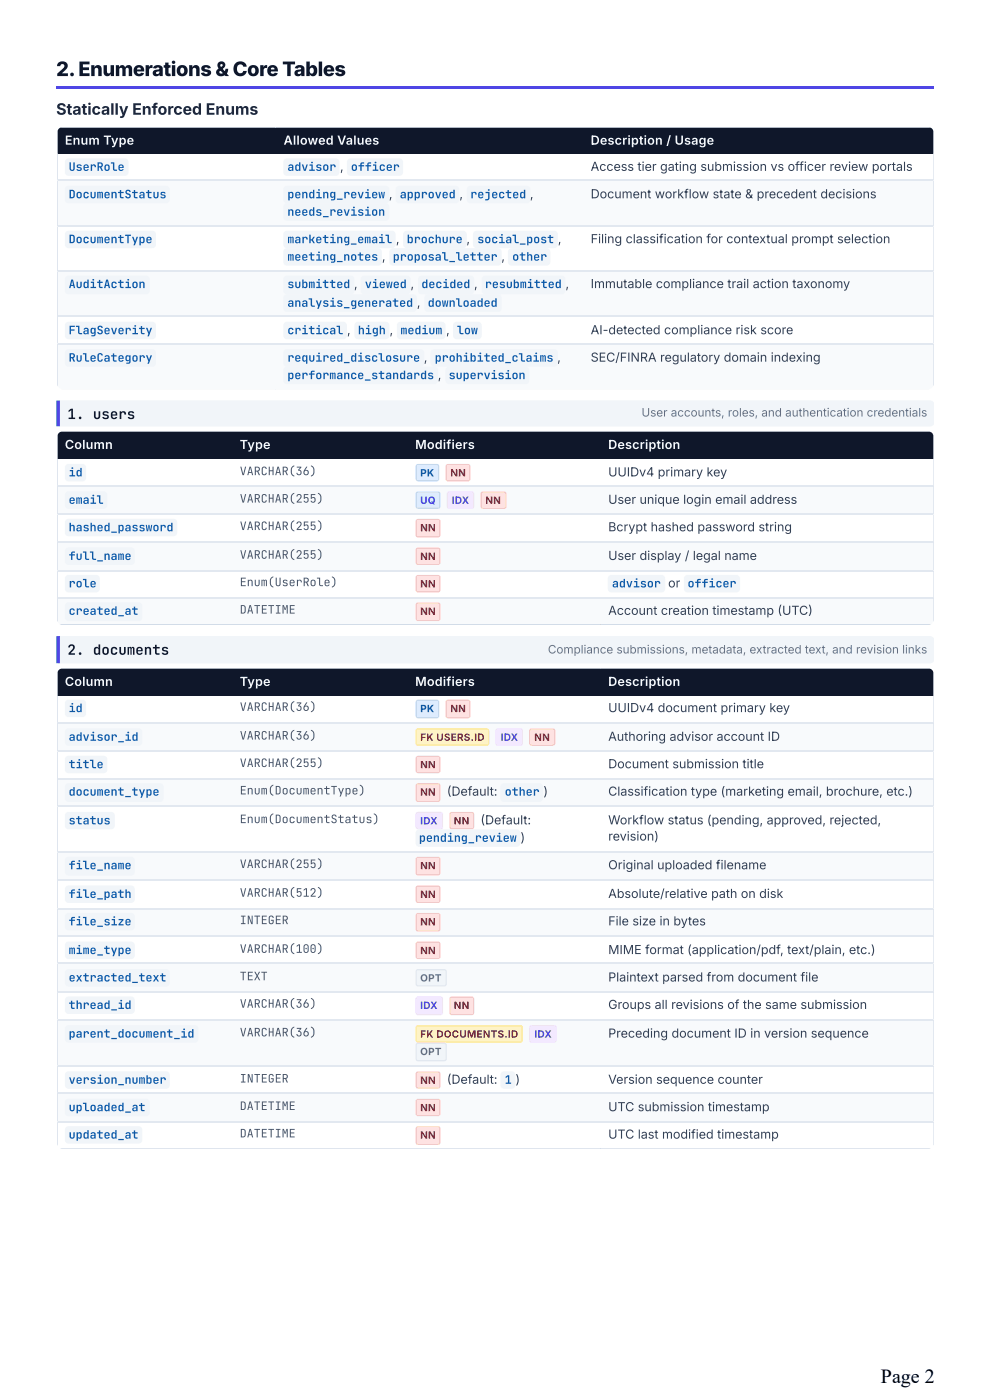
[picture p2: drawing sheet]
<svg xmlns="http://www.w3.org/2000/svg" width="210mm" height="297mm" viewBox="0 0 210 297" stroke-linecap="round" stroke-linejoin="round" font-family="sans-serif">
<path d="M11.9 18.3h186.1v.5h-186.1z" fill="#4f46e5"/>
<path d="M12.3 27.1l.9-.4h183.6a1.03 1.03 0 0 1 1.2 1.3v53.5a1.03 1.03 0 0 1-1.2 1.3h-183.6a1.32 1.32 0 0 1-1.3-1.3v-53.5z" fill="#fff"/>
<g fill="#0f172a">
<path d="M12.2 26.9h46.3v5.6h-46.3z"/>
<path d="M58.5 26.9h65.1v5.6h-65.1z"/>
<path d="M123.6 26.9h74.4v5.6h-74.4z"/>
</g>
<g fill="#f8fafc">
<path d="M12.2 38.4h46.3v9.5h-46.3z"/>
<path d="M58.5 38.4h65.1v9.5h-65.1z"/>
<path d="M123.6 38.4h74.4v9.5h-74.4z"/>
<path d="M12.2 57.4h46.3v9.8h-46.3z"/>
<path d="M58.5 57.4h65.1v9.8h-65.1z"/>
<path d="M123.6 57.4h74.4v9.8h-74.4z"/>
<path d="M12.2 73h46.3v9.6h-46.3z"/>
<path d="M58.5 73h65.1v9.6h-65.1z"/>
<path d="M123.6 73h74.4v9.6h-74.4z"/>
</g>
<g fill="none" stroke="#cbd5e1" stroke-width=".21">
<path d="M12.1 27h185.9M12.1 26.9v11.2M12.1 38.4v9.5M197.9 26.9v11.2M197.9 38.4v9.5M12.1 48.2v9.2M12.1 57.7v9.2M197.9 48.2v9.2M197.9 57.7v9.2M12.1 67.2v5.6M12.1 73v9.6h185.9M197.9 67.2v5.6"/>
<path d="M197.9 73v9.6"/>
</g>
<path d="M12.1 38.2h185.9M12.1 48h185.9M12.1 57.5h185.9M12.1 67.1h185.9M12.1 72.9h185.9" fill="none" stroke="#e2e8f0" stroke-width=".26"/>
<path d="M12.3 84.9h184.8a.78 .78 0 0 1 .9 1.1v3.4a.78 .78 0 0 1-.9 1.1h-184.8z" fill="#f1f5f9"/>
<path d="M11.9 84.9h.8v5.6h-.8z" fill="#4f46e5"/>
<path d="M12.3 91.7l.9-.4h183.6a1.03 1.03 0 0 1 1.2 1.3v38.9a1.03 1.03 0 0 1-1.2 1.3h-183.6a1.32 1.32 0 0 1-1.3-1.3v-38.9z" fill="#fff"/>
<g fill="#0f172a">
<path d="M12.2 91.5h37v5.9h-37z"/>
<path d="M49.2 91.5h37.3v5.9h-37.3z"/>
<path d="M86.5 91.5h40.8v5.9h-40.8z"/>
<path d="M127.3 91.5h70.7v5.9h-70.7z"/>
</g>
<g fill="#f8fafc">
<path d="M12.2 103.2h37v5.8h-37z"/>
<path d="M49.2 103.2h37.3v5.8h-37.3z"/>
<path d="M86.5 103.2h40.8v5.8h-40.8z"/>
<path d="M127.3 103.2h70.7v5.8h-70.7z"/>
<path d="M12.2 115.1h37v5.8h-37z"/>
<path d="M49.2 115.1h37.3v5.8h-37.3z"/>
<path d="M86.5 115.1h40.8v5.8h-40.8z"/>
<path d="M127.3 115.1h70.7v5.8h-70.7z"/>
<path d="M12.2 126.7h37v5.9h-37z"/>
<path d="M49.2 126.7h37.3v5.9h-37.3z"/>
<path d="M86.5 126.7h40.8v5.9h-40.8z"/>
<path d="M127.3 126.7h70.7v5.9h-70.7z"/>
</g>
<g fill="none" stroke="#cbd5e1" stroke-width=".21">
<path d="M12.1 91.5h185.9M12.1 91.5v11.4M197.9 91.5v11.4M12.1 103.2v5.8M12.1 109.3v5.5M12.1 115.1v5.8M197.9 103.2v5.8M197.9 109.3v5.5M197.9 115.1v5.8M12.1 132.6h185.9M12.1 121.2v5.5M12.1 127v5.6"/>
<path d="M197.9 121.2v5.5M197.9 127v5.6"/>
</g>
<path d="M12.1 103.1h185.9M12.1 109.1h185.9M12.1 115h185.9M12.1 121h185.9M12.1 126.9h185.9" fill="none" stroke="#e2e8f0" stroke-width=".26"/>
<path d="M12.3 134.9h184.8a.78 .78 0 0 1 .9 1.1v3.7a.78 .78 0 0 1-.9 1.1h-184.8z" fill="#f1f5f9"/>
<path d="M11.9 134.9h.8v5.9h-.8z" fill="#4f46e5"/>
<path d="M12.3 141.9l.9-.3h183.6a1.03 1.03 0 0 1 1.2 1.3v99.7a1.03 1.03 0 0 1-1.2 1.3h-183.6a1.32 1.32 0 0 1-1.3-1.3v-99.7z" fill="#fff"/>
<g fill="#0f172a">
<path d="M12.2 141.8h37v5.8h-37z"/>
<path d="M49.2 141.8h37.3v5.8h-37.3z"/>
<path d="M86.5 141.8h40.8v5.8h-40.8z"/>
<path d="M127.3 141.8h70.7v5.8h-70.7z"/>
</g>
<g fill="#f8fafc">
<path d="M12.2 153.5h37v5.8h-37z"/>
<path d="M49.2 153.5h37.3v5.8h-37.3z"/>
<path d="M86.5 153.5h40.8v5.8h-40.8z"/>
<path d="M127.3 153.5h70.7v5.8h-70.7z"/>
<path d="M12.2 165.1h37v6.1h-37z"/>
<path d="M49.2 165.1h37.3v6.1h-37.3z"/>
<path d="M86.5 165.1h40.8v6.1h-40.8z"/>
<path d="M127.3 165.1h70.7v6.1h-70.7z"/>
<path d="M12.2 180.7h37v6.1h-37z"/>
<path d="M49.2 180.7h37.3v6.1h-37.3z"/>
<path d="M86.5 180.7h40.8v6.1h-40.8z"/>
<path d="M127.3 180.7h70.7v6.1h-70.7z"/>
<path d="M12.2 192.6h37v6.1h-37z"/>
<path d="M49.2 192.6h37.3v6.1h-37.3z"/>
<path d="M86.5 192.6h40.8v6.1h-40.8z"/>
<path d="M127.3 192.6h70.7v6.1h-70.7z"/>
<path d="M12.2 204.5h37v5.8h-37z"/>
<path d="M49.2 204.5h37.3v5.8h-37.3z"/>
<path d="M86.5 204.5h40.8v5.8h-40.8z"/>
<path d="M127.3 204.5h70.7v5.8h-70.7z"/>
<path d="M12.2 216.4h37v9.8h-37z"/>
<path d="M49.2 216.4h37.3v9.8h-37.3z"/>
<path d="M86.5 216.4h40.8v9.8h-40.8z"/>
<path d="M127.3 216.4h70.7v9.8h-70.7z"/>
<path d="M12.2 232h37v5.9h-37z"/>
<path d="M49.2 232h37.3v5.9h-37.3z"/>
<path d="M86.5 232h40.8v5.9h-40.8z"/>
<path d="M127.3 232h70.7v5.9h-70.7z"/>
</g>
<g fill="none" stroke="#cbd5e1" stroke-width=".21">
<path d="M12.1 153.5v5.8M12.1 159.5v5.6M197.9 141.8v11.4M197.9 153.5v5.8M197.9 159.5v5.6M198 141.8h-185.9v11.4M12.1 165.4v5.5M12.1 171.2v9.5M197.9 165.4v5.5M197.9 171.2v9.5M12.1 181v5.5M12.1 186.8v5.8"/>
<path d="M12.1 192.9v5.5M12.1 198.7v5.6M197.9 181v5.5M197.9 186.8v5.8M197.9 192.9v5.5M197.9 198.7v5.6M12.1 204.5v5.8M12.1 210.6v5.6M12.1 216.4v9.6M197.9 204.5v5.8M197.9 210.6v5.6M197.9 216.4v9.6"/>
<path d="M12.1 226.2v5.6M12.1 232v5.9M12.1 238.1v5.6M197.9 226.2v5.6M197.9 232v5.9M197.9 238.1v5.6M12.1 243.7h185.9"/>
</g>
<g fill="none" stroke="#e2e8f0" stroke-width=".26">
<path d="M12.1 153.3h185.9M12.1 159.4h185.9M12.1 165.2h185.9M12.1 171.1h185.9M12.1 180.8h185.9M12.1 186.7h185.9M12.1 192.7h185.9M12.1 198.6h185.9M12.1 204.4h185.9M12.1 210.5h185.9M12.1 216.3h185.9M12.1 226.1h185.9"/>
<path d="M12.1 231.9h185.9M12.1 238h185.9"/>
</g>
<g fill="#f1f5f9">
<path d="M14 33.8l.6-.2h11.9a.79 .79 0 0 1 .8 .8v2.1a.79 .79 0 0 1-.8 .8h-11.9a.79 .79 0 0 1-.8-.8v-2.1z"/>
<path d="M60.3 33.8l.6-.2h10.3a.79 .79 0 0 1 .8 .8v2.1a.79 .79 0 0 1-.8 .8h-10.3a.79 .79 0 0 1-.8-.8v-2.1z"/>
<path d="M73.8 33.8l.5-.2h10.4a.79 .79 0 0 1 .8 .8v2.1a.79 .79 0 0 1-.8 .8h-10.4a.79 .79 0 0 1-.7-.8v-2.1z"/>
<path d="M14 39.7l.6-.3h20.6a.79 .79 0 0 1 .8 .8v2.1a.79 .79 0 0 1-.8 .8h-20.6a.79 .79 0 0 1-.8-.8v-2.1z"/>
<path d="M60.3 39.7l.6-.3h20.9a.79 .79 0 0 1 .7 .8v2.1a.79 .79 0 0 1-.7 .8h-20.9a.79 .79 0 0 1-.8-.8v-2.1z"/>
<path d="M84.1 39.7l.6-.3h11.9a.79 .79 0 0 1 .8 .8v2.1a.79 .79 0 0 1-.8 .8h-11.9a.79 .79 0 0 1-.8-.8v-2.1z"/>
<path d="M99.2 39.7l.5-.3h12a.79 .79 0 0 1 .7 .8v2.1a.79 .79 0 0 1-.7 .8h-12a.79 .79 0 0 1-.7-.8v-2.1z"/>
<path d="M60.3 43.4l.6-.3h20.9a.79 .79 0 0 1 .7 .8v2.1a.79 .79 0 0 1-.7 .8h-20.9a.79 .79 0 0 1-.8-.8v-2.1z"/>
<path d="M14 49.2l.6-.3h17.7a.79 .79 0 0 1 .8 .8v2.2a.79 .79 0 0 1-.8 .8h-17.7a.79 .79 0 0 1-.8-.8v-2.2z"/>
<path d="M60.3 49.2l.6-.3h22.2a.79 .79 0 0 1 .8 .8v2.2a.79 .79 0 0 1-.8 .8h-22.2a.79 .79 0 0 1-.8-.8v-2.2z"/>
<path d="M85.7 49.2l.6-.3h11.9a.79 .79 0 0 1 .8 .8v2.2a.79 .79 0 0 1-.8 .8h-11.9a.79 .79 0 0 1-.8-.8v-2.2z"/>
<path d="M100.5 49.2l.6-.3h16.4a.79 .79 0 0 1 .8 .8v2.2a.79 .79 0 0 1-.8 .8h-16.4a.79 .79 0 0 1-.8-.8v-2.2z"/>
<path d="M60.3 52.9l.6-.2h19.3a.79 .79 0 0 1 .8 .7v2.2a.79 .79 0 0 1-.8 .8h-19.3a.79 .79 0 0 1-.8-.8v-2.2z"/>
<path d="M82.8 52.9l.5-.2h22.3a.79 .79 0 0 1 .8 .7v2.2a.79 .79 0 0 1-.8 .8h-22.3a.79 .79 0 0 1-.8-.8v-2.2z"/>
<path d="M107.9 52.9l.6-.2h7.4a.79 .79 0 0 1 .8 .7v2.2a.79 .79 0 0 1-.8 .8h-7.4a.79 .79 0 0 1-.8-.8v-2.2z"/>
<path d="M14 58.7l.6-.2h16.4a.79 .79 0 0 1 .7 .8v2.3a.79 .79 0 0 1-.7 .8h-16.4a.79 .79 0 0 1-.8-.8v-2.3z"/>
<path d="M60.3 58.7l.6-.2h13.4a.79 .79 0 0 1 .8 .8v2.3a.79 .79 0 0 1-.8 .8h-13.4a.79 .79 0 0 1-.8-.8v-2.3z"/>
<path d="M76.7 58.7l.6-.2h9a.79 .79 0 0 1 .7 .8v2.3a.79 .79 0 0 1-.7 .8h-9a.79 .79 0 0 1-.8-.8v-2.3z"/>
<path d="M88.9 58.7l.5-.2h10.3a.79 .79 0 0 1 .8 .8v2.3a.79 .79 0 0 1-.8 .8h-10.3a.79 .79 0 0 1-.8-.8v-2.3z"/>
<path d="M102.4 58.7l.5-.2h16.2a.79 .79 0 0 1 .8 .8v2.3a.79 .79 0 0 1-.8 .8h-16.2a.79 .79 0 0 1-.8-.8v-2.3z"/>
<path d="M60.3 62.7l.6-.3h26.7a.79 .79 0 0 1 .8 .8v2.2a.79 .79 0 0 1-.8 .7h-26.7a.79 .79 0 0 1-.8-.7v-2.2z"/>
<path d="M90.2 62.7l.6-.3h14.8a.79 .79 0 0 1 .8 .8v2.2a.79 .79 0 0 1-.8 .7h-14.8a.79 .79 0 0 1-.8-.7v-2.2z"/>
<path d="M14 68.5l.6-.2h17.7a.79 .79 0 0 1 .8 .8v2.1a.79 .79 0 0 1-.8 .8h-17.7a.79 .79 0 0 1-.8-.8v-2.1z"/>
<path d="M60.3 68.5l.6-.2h11.9a.79 .79 0 0 1 .8 .8v2.1a.79 .79 0 0 1-.8 .8h-11.9a.79 .79 0 0 1-.8-.8v-2.1z"/>
<path d="M75.4 68.5l.5-.2h5.9a.79 .79 0 0 1 .7 .8v2.1a.79 .79 0 0 1-.7 .8h-5.9a.79 .79 0 0 1-.8-.8v-2.1z"/>
<path d="M84.4 68.5l.5-.2h8.8a.79 .79 0 0 1 .8 .8v2.1a.79 .79 0 0 1-.8 .8h-8.8a.79 .79 0 0 1-.8-.8v-2.1z"/>
<path d="M96.3 68.5l.5-.2h4.5a.79 .79 0 0 1 .8 .8v2.1a.79 .79 0 0 1-.8 .8h-4.5a.79 .79 0 0 1-.8-.8v-2.1z"/>
<path d="M14 74.3l.6-.2h17.7a.79 .79 0 0 1 .8 .8v2.1a.79 .79 0 0 1-.8 .8h-17.7a.79 .79 0 0 1-.8-.8v-2.1z"/>
<path d="M60.3 74.3l.6-.2h28.3a.79 .79 0 0 1 .8 .8v2.1a.79 .79 0 0 1-.8 .8h-28.3a.79 .79 0 0 1-.8-.8v-2.1z"/>
<path d="M91.5 74.3l.6-.2h25.4a.79 .79 0 0 1 .8 .8v2.1a.79 .79 0 0 1-.8 .8h-25.4a.79 .79 0 0 1-.8-.8v-2.1z"/>
<path d="M60.3 78l.6-.2h31.2a.79 .79 0 0 1 .8 .8v2.1a.79 .79 0 0 1-.8 .8h-31.2a.79 .79 0 0 1-.8-.8v-2.1z"/>
<path d="M94.7 78l.5-.2h16.2a.79 .79 0 0 1 .8 .8v2.1a.79 .79 0 0 1-.8 .8h-16.2a.79 .79 0 0 1-.7-.8v-2.1z"/>
<path d="M14 98.7l.6-.3h2.9a.79 .79 0 0 1 .8 .8v2.1a.79 .79 0 0 1-.8 .8h-2.9a.79 .79 0 0 1-.8-.8v-2.1z"/>
</g>
<path d="M88.4 98.7l.2-.1h4.2l.2 .4-.1 2.8-.3 .2-4.2-.1-.2-.3z" fill="#dbeafe"/>
<path d="M88.4 98.7l.2-.1h4.2l.2 .4-.1 2.8-.3 .2-4.2-.1-.2-.3z" fill="none" stroke="#bfdbfe" stroke-width=".26"/>
<path d="M94.7 98.7l.3-.1h4.4l.2 .4-.1 2.8-.3 .2-4.4-.1-.2-.3z" fill="#fee2e2"/>
<path d="M94.7 98.7l.3-.1h4.4l.2 .4-.1 2.8-.3 .2-4.4-.1-.2-.3z" fill="none" stroke="#fecaca" stroke-width=".26"/>
<path d="M14 104.5l.6-.3h7.4a.79 .79 0 0 1 .8 .8v2.2a.79 .79 0 0 1-.8 .8h-7.4a.79 .79 0 0 1-.8-.8v-2.2z" fill="#f1f5f9"/>
<path d="M88.4 104.5l.2-.1h4.5l.2 .4-.1 2.8-.3 .2h-4.5l-.2-.4z" fill="#e0e7ff"/>
<path d="M88.4 104.5l.2-.1h4.5l.2 .4-.1 2.8-.3 .2h-4.5l-.2-.4z" fill="none" stroke="#c7d2fe" stroke-width=".26"/>
<path d="M95 104.5l.2-.1h5l.2 .4-.1 2.8-.3 .2h-5l-.1-.4z" fill="#f3e8ff"/>
<path d="M95 104.5l.2-.1h5l.2 .4-.1 2.8-.3 .2h-5l-.1-.4z" fill="none" stroke="#e9d5ff" stroke-width=".26"/>
<path d="M102.1 104.5l.3-.1h4.7l.2 .4-.1 2.8-.3 .2h-4.7l-.2-.4z" fill="#fee2e2"/>
<path d="M102.1 104.5l.3-.1h4.7l.2 .4-.1 2.8-.3 .2h-4.7l-.2-.4z" fill="none" stroke="#fecaca" stroke-width=".26"/>
<path d="M14 110.3l.6-.2h22.2a.79 .79 0 0 1 .8 .8v2.1a.79 .79 0 0 1-.8 .8h-22.2a.79 .79 0 0 1-.8-.8v-2.1z" fill="#f1f5f9"/>
<path d="M88.4 110.3l.2-.1 4.5 .1 .2 .3-.1 3.1-.3 .2-4.5-.1-.2-.3z" fill="#fee2e2"/>
<path d="M88.4 110.3l.2-.1 4.5 .1 .2 .3-.1 3.1-.3 .2-4.5-.1-.2-.3z" fill="none" stroke="#fecaca" stroke-width=".26"/>
<path d="M14 116.4l.6-.2h13.2a.79 .79 0 0 1 .8 .7v2.2a.79 .79 0 0 1-.8 .8h-13.2a.79 .79 0 0 1-.8-.8v-2.2z" fill="#f1f5f9"/>
<path d="M88.4 116.4l.2-.1 4.5 .1 .2 .3-.1 2.8-.3 .2h-4.5l-.2-.4z" fill="#fee2e2"/>
<path d="M88.4 116.4l.2-.1 4.5 .1 .2 .3-.1 2.8-.3 .2h-4.5l-.2-.4z" fill="none" stroke="#fecaca" stroke-width=".26"/>
<path d="M14 122.2l.6-.2h5.8a.79 .79 0 0 1 .8 .8v2.1a.79 .79 0 0 1-.8 .8h-5.8a.79 .79 0 0 1-.8-.8v-2.1z" fill="#f1f5f9"/>
<path d="M88.4 122.2l.2-.1 4.5 .1 .2 .3-.1 2.9-.3 .1h-4.5l-.2-.4z" fill="#fee2e2"/>
<path d="M88.4 122.2l.2-.1 4.5 .1 .2 .3-.1 2.9-.3 .1h-4.5l-.2-.4z" fill="none" stroke="#fecaca" stroke-width=".26"/>
<g fill="#f1f5f9">
<path d="M129.1 122.2l.5-.2h10.6a.79 .79 0 0 1 .8 .8v2.1a.79 .79 0 0 1-.8 .8h-10.6a.79 .79 0 0 1-.7-.8v-2.1z"/>
<path d="M145.2 122.2l.6-.2h10.3a.79 .79 0 0 1 .8 .8v2.1a.79 .79 0 0 1-.8 .8h-10.3a.79 .79 0 0 1-.8-.8v-2.1z"/>
<path d="M14 128l.6-.2h14.8a.79 .79 0 0 1 .8 .8v2.4a.79 .79 0 0 1-.8 .8h-14.8a.79 .79 0 0 1-.8-.8v-2.4z"/>
</g>
<path d="M88.4 128l.2-.1 4.5 .1 .2 .3-.1 3.2-.3 .1h-4.5l-.2-.4z" fill="#fee2e2"/>
<path d="M88.4 128l.2-.1 4.5 .1 .2 .3-.1 3.2-.3 .1h-4.5l-.2-.4z" fill="none" stroke="#fecaca" stroke-width=".26"/>
<path d="M14 148.7l.6-.3h2.9a.79 .79 0 0 1 .8 .8v2.1a.79 .79 0 0 1-.8 .8h-2.9a.79 .79 0 0 1-.8-.8v-2.1z" fill="#f1f5f9"/>
<path d="M88.4 148.7l.2-.1h4.2l.2 .4-.1 3.1-.3 .2-4.2-.1-.2-.3z" fill="#dbeafe"/>
<path d="M88.4 148.7l.2-.1h4.2l.2 .4-.1 3.1-.3 .2-4.2-.1-.2-.3z" fill="none" stroke="#bfdbfe" stroke-width=".26"/>
<path d="M94.7 148.7l.3-.1h4.4l.2 .4-.1 3.1-.3 .2-4.4-.1-.2-.3z" fill="#fee2e2"/>
<path d="M94.7 148.7l.3-.1h4.4l.2 .4-.1 3.1-.3 .2-4.4-.1-.2-.3z" fill="none" stroke="#fecaca" stroke-width=".26"/>
<path d="M14 154.7l.6-.2h14.8a.79 .79 0 0 1 .8 .8v2.1a.79 .79 0 0 1-.8 .8h-14.8a.79 .79 0 0 1-.8-.8v-2.1z" fill="#f1f5f9"/>
<path d="M88.4 154.8l.2-.2 14.7 .1 .3 .3v2.8l-.4 .3h-14.6l-.4-.4z" fill="#fef3c7"/>
<path d="M88.4 154.8l.2-.2 14.7 .1 .3 .3v2.8l-.4 .3h-14.6l-.4-.4z" fill="none" stroke="#fde68a" stroke-width=".26"/>
<path d="M105.3 154.8l.3-.2 5 .1 .1 .3v2.9l-.4 .2-5-.1-.1-.3z" fill="#f3e8ff"/>
<path d="M105.3 154.8l.3-.2 5 .1 .1 .3v2.9l-.4 .2-5-.1-.1-.3z" fill="none" stroke="#e9d5ff" stroke-width=".26"/>
<path d="M112.4 154.8l.3-.2 4.7 .1 .2 .3-.1 2.9-.3 .2-4.7-.1-.2-.3z" fill="#fee2e2"/>
<path d="M112.4 154.8l.3-.2 4.7 .1 .2 .3-.1 2.9-.3 .2-4.7-.1-.2-.3z" fill="none" stroke="#fecaca" stroke-width=".26"/>
<path d="M14 160.6l.6-.3h7.4a.79 .79 0 0 1 .8 .8v2.1a.79 .79 0 0 1-.8 .8h-7.4a.79 .79 0 0 1-.8-.8v-2.1z" fill="#f1f5f9"/>
<path d="M88.4 160.6l.2-.1h4.5l.2 .4-.1 2.8-.3 .2-4.5-.1-.2-.3z" fill="#fee2e2"/>
<path d="M88.4 160.6l.2-.1h4.5l.2 .4-.1 2.8-.3 .2-4.5-.1-.2-.3z" fill="none" stroke="#fecaca" stroke-width=".26"/>
<path d="M14 166.4l.6-.2h19.3a.79 .79 0 0 1 .8 .8v2.3a.79 .79 0 0 1-.8 .8h-19.3a.79 .79 0 0 1-.8-.8v-2.3z" fill="#f1f5f9"/>
<path d="M88.4 166.4l.2-.1 4.5 .1 .2 .3-.1 3.1-.3 .2-4.5-.1-.2-.3z" fill="#fee2e2"/>
<path d="M88.4 166.4l.2-.1 4.5 .1 .2 .3-.1 3.1-.3 .2-4.5-.1-.2-.3z" fill="none" stroke="#fecaca" stroke-width=".26"/>
<g fill="#f1f5f9">
<path d="M106.3 166.4l.6-.2h7.4a.79 .79 0 0 1 .8 .8v2.3a.79 .79 0 0 1-.8 .8h-7.4a.79 .79 0 0 1-.8-.8v-2.3z"/>
<path d="M14 172.5l.6-.3h8.9a.79 .79 0 0 1 .8 .8v2.2a.79 .79 0 0 1-.8 .7h-8.9a.79 .79 0 0 1-.8-.7v-2.2z"/>
</g>
<path d="M88.4 172.5l.2-.1h5l.2 .4-.1 2.8-.3 .2-5-.1-.2-.3z" fill="#f3e8ff"/>
<path d="M88.4 172.5l.2-.1h5l.2 .4-.1 2.8-.3 .2-5-.1-.2-.3z" fill="none" stroke="#e9d5ff" stroke-width=".26"/>
<path d="M95.5 172.5l.3-.1h4.4l.2 .4-.1 2.8-.3 .2-4.4-.1-.2-.3z" fill="#fee2e2"/>
<path d="M95.5 172.5l.3-.1h4.4l.2 .4-.1 2.8-.3 .2-4.4-.1-.2-.3z" fill="none" stroke="#fecaca" stroke-width=".26"/>
<g fill="#f1f5f9">
<path d="M88.3 176.2l.6-.3h20.6a.79 .79 0 0 1 .8 .8v2.2a.79 .79 0 0 1-.8 .8h-20.6a.79 .79 0 0 1-.8-.8v-2.2z"/>
<path d="M14 182l.6-.2h13.2a.79 .79 0 0 1 .8 .8v2.3a.79 .79 0 0 1-.8 .8h-13.2a.79 .79 0 0 1-.8-.8v-2.3z"/>
</g>
<path d="M88.4 182l.2-.1 4.5 .1 .2 .3-.1 3.1-.3 .2-4.5-.1-.2-.3z" fill="#fee2e2"/>
<path d="M88.4 182l.2-.1 4.5 .1 .2 .3-.1 3.1-.3 .2-4.5-.1-.2-.3z" fill="none" stroke="#fecaca" stroke-width=".26"/>
<path d="M14 188.1l.6-.2h13.2a.79 .79 0 0 1 .8 .7v2.2a.79 .79 0 0 1-.8 .8h-13.2a.79 .79 0 0 1-.8-.8v-2.2z" fill="#f1f5f9"/>
<path d="M88.4 188.1l.2-.1 4.5 .1 .2 .3-.1 2.8-.3 .2h-4.5l-.2-.4z" fill="#fee2e2"/>
<path d="M88.4 188.1l.2-.1 4.5 .1 .2 .3-.1 2.8-.3 .2h-4.5l-.2-.4z" fill="none" stroke="#fecaca" stroke-width=".26"/>
<path d="M14 193.9l.6-.2h13.2a.79 .79 0 0 1 .8 .8v2.1a.79 .79 0 0 1-.8 .8h-13.2a.79 .79 0 0 1-.8-.8v-2.1z" fill="#f1f5f9"/>
<path d="M88.4 193.9l.2-.1 4.5 .1 .2 .3-.1 3.1-.3 .2-4.5-.1-.2-.3z" fill="#fee2e2"/>
<path d="M88.4 193.9l.2-.1 4.5 .1 .2 .3-.1 3.1-.3 .2-4.5-.1-.2-.3z" fill="none" stroke="#fecaca" stroke-width=".26"/>
<path d="M14 200l.6-.2h13.2a.79 .79 0 0 1 .8 .8v2.1a.79 .79 0 0 1-.8 .8h-13.2a.79 .79 0 0 1-.8-.8v-2.1z" fill="#f1f5f9"/>
<path d="M88.4 200l.2-.1 4.5 .1 .2 .3-.1 2.9-.3 .1h-4.5l-.2-.4z" fill="#fee2e2"/>
<path d="M88.4 200l.2-.1 4.5 .1 .2 .3-.1 2.9-.3 .1h-4.5l-.2-.4z" fill="none" stroke="#fecaca" stroke-width=".26"/>
<g fill="#f1f5f9">
<path d="M14 205.8l.6-.2h20.6a.79 .79 0 0 1 .8 .8v2.1a.79 .79 0 0 1-.8 .8h-20.6a.79 .79 0 0 1-.8-.8v-2.1z"/>
<path d="M88.4 205.8l.2-.1h5.7l.3 .4v2.8l-.4 .3-5.7-.1-.3-.3z"/>
</g>
<path d="M88.4 205.8l.2-.1h5.7l.3 .4v2.8l-.4 .3-5.7-.1-.3-.3z" fill="none" stroke="#e2e8f0" stroke-width=".26"/>
<path d="M14 211.6l.6-.2h13.2a.79 .79 0 0 1 .8 .8v2.1a.79 .79 0 0 1-.8 .8h-13.2a.79 .79 0 0 1-.8-.8v-2.1z" fill="#f1f5f9"/>
<path d="M88.4 211.7l.2-.2 5 .1 .2 .3-.1 3.2-.3 .1h-5l-.2-.4z" fill="#f3e8ff"/>
<path d="M88.4 211.7l.2-.2 5 .1 .2 .3-.1 3.2-.3 .1h-5l-.2-.4z" fill="none" stroke="#e9d5ff" stroke-width=".26"/>
<path d="M95.5 211.7l.3-.2 4.4 .1 .2 .3-.1 3.2-.3 .1h-4.4l-.2-.4z" fill="#fee2e2"/>
<path d="M95.5 211.7l.3-.2 4.4 .1 .2 .3-.1 3.2-.3 .1h-4.4l-.2-.4z" fill="none" stroke="#fecaca" stroke-width=".26"/>
<path d="M14 217.7l.6-.2h26.7a.79 .79 0 0 1 .8 .8v2.1a.79 .79 0 0 1-.8 .8h-26.7a.79 .79 0 0 1-.8-.8v-2.1z" fill="#f1f5f9"/>
<path d="M88.4 217.7l.2-.1h21.8l.3 .3v2.8l-.4 .4h-21.7l-.4-.4z" fill="#fef3c7"/>
<path d="M88.4 217.7l.2-.1h21.8l.3 .3v2.8l-.4 .4h-21.7l-.4-.4z" fill="none" stroke="#fde68a" stroke-width=".26"/>
<path d="M112.4 217.7l.3-.1 5 .1 .2 .3-.1 2.9-.3 .2-5-.1-.2-.3z" fill="#f3e8ff"/>
<path d="M112.4 217.7l.3-.1 5 .1 .2 .3-.1 2.9-.3 .2-5-.1-.2-.3z" fill="none" stroke="#e9d5ff" stroke-width=".26"/>
<path d="M88.4 221.4l.2-.1 5.8 .1 .2 .3-.1 3.2-.3 .1h-5.8l-.2-.4z" fill="#f1f5f9"/>
<path d="M88.4 221.4l.2-.1 5.8 .1 .2 .3-.1 3.2-.3 .1h-5.8l-.2-.4z" fill="none" stroke="#e2e8f0" stroke-width=".26"/>
<path d="M14 227.5l.6-.2h20.6a.79 .79 0 0 1 .8 .8v2.1a.79 .79 0 0 1-.8 .8h-20.6a.79 .79 0 0 1-.8-.8v-2.1z" fill="#f1f5f9"/>
<path d="M88.4 227.5l.2-.1 4.5 .1 .2 .3-.1 2.9-.3 .1h-4.5l-.2-.3z" fill="#fee2e2"/>
<path d="M88.4 227.5l.2-.1 4.5 .1 .2 .3-.1 2.9-.3 .1h-4.5l-.2-.3z" fill="none" stroke="#fecaca" stroke-width=".26"/>
<g fill="#f1f5f9">
<path d="M106.3 227.5l.4-.2h1.8a.79 .79 0 0 1 .8 .8v2.1a.79 .79 0 0 1-.8 .8h-1.6a.79 .79 0 0 1-.8-.8v-2.1z"/>
<path d="M14 233.3l.6-.2h16.4a.79 .79 0 0 1 .7 .8v2.1a.79 .79 0 0 1-.7 .8h-16.4a.79 .79 0 0 1-.8-.8v-2.1z"/>
</g>
<path d="M88.4 233.3l.2-.1 4.5 .1 .2 .3-.1 2.9-.3 .2-4.5-.1-.2-.3z" fill="#fee2e2"/>
<path d="M88.4 233.3l.2-.1 4.5 .1 .2 .3-.1 2.9-.3 .2-4.5-.1-.2-.3z" fill="none" stroke="#fecaca" stroke-width=".26"/>
<path d="M14 239.2l.6-.3h14.8a.79 .79 0 0 1 .8 .8v2.1a.79 .79 0 0 1-.8 .8h-14.8a.79 .79 0 0 1-.8-.8v-2.1z" fill="#f1f5f9"/>
<path d="M88.4 239.2l.2-.1h4.5l.2 .3-.1 3.2-.3 .2-4.5-.1-.2-.3z" fill="#fee2e2"/>
<path d="M88.4 239.2l.2-.1h4.5l.2 .3-.1 3.2-.3 .2-4.5-.1-.2-.3z" fill="none" stroke="#fecaca" stroke-width=".26"/>
<text font-size="4.2" fill="#0f172a" x="11.9" y="16.1">2.Enumerations &amp; Core Tables</text>
<text font-size="4.2" x="186.8" y="293.4">Page 2</text>
<text font-size="3.3" fill="#1e293b" x="11.9" y="24.3">Statically Enforced Enums</text>
<g font-size="3" fill="#0f172a">
<text x="14.3" y="88.9">1. users</text>
<text x="14.3" y="138.9">2. documents</text>
</g>
<g font-size="2.6" fill="#f8fafc">
<text x="13.8" y="30.7">Enum Type</text>
<text x="60.1" y="30.7">Allowed Values</text>
<text x="125.2" y="30.7">Description / Usage</text>
<text x="13.8" y="95.3">Column</text>
<text x="50.8" y="95.3">Type</text>
<text x="88" y="95.3">Modifiers</text>
<text x="128.9" y="95.3">Description</text>
<text x="13.8" y="145.5">Column</text>
<text x="50.8" y="145.5">Type</text>
<text x="88" y="145.5">Modifiers</text>
<text x="128.9" y="145.5">Description</text>
</g>
<g font-size="2.6" fill="#334155">
<text x="72.1" y="36.2">,</text>
<text x="125.2" y="36.2">Access tier gating submission vs officer review portals</text>
<text x="97.4" y="42.1">,</text>
<text x="125.2" y="42.1">Document workflow state &amp; precedent decisions</text>
<text x="83.9" y="51.6">,</text>
<text x="118.3" y="51.6">,</text>
<text x="125.2" y="51.6">Filing classification for contextual prompt selection</text>
<text x="81" y="55.3">,</text>
<text x="88.4" y="65.1">,</text>
<text x="119.9" y="61.1">,</text>
<text x="125.2" y="61.1">Immutable compliance trail action taxonomy</text>
<text x="73.6" y="70.9">,</text>
<text x="82.6" y="70.9">,</text>
<text x="94.6" y="70.9">,</text>
<text x="125.2" y="70.9">AI-detected compliance risk score</text>
<text x="125.2" y="76.7">SEC/FINRA regulatory domain indexing</text>
<text x="128.9" y="101.1">UUIDv4 primary key</text>
<text x="128.9" y="106.9">User unique login email address</text>
<text x="128.9" y="112.7">Bcrypt hashed password string</text>
<text x="128.9" y="118.8">User display / legal name</text>
<text x="141.6" y="124.6">or</text>
<text x="128.9" y="130.4">Account creation timestamp (UTC)</text>
<text x="128.9" y="151.1">UUIDv4 document primary key</text>
<text x="128.9" y="157.2">Authoring advisor account ID</text>
<text x="128.9" y="163">Document submission title</text>
<text x="94.7" y="168.8">(Default:</text>
<text x="115.2" y="168.8">)</text>
<text x="128.9" y="168.8">Classification type (marketing email, brochure, etc.)</text>
<text x="101.9" y="174.9">(Default:</text>
<text x="110.3" y="178.6">)</text>
<text x="128.9" y="174.9">Workflow status (pending, approved, rejected,</text>
<text x="128.9" y="178.3">revision)</text>
<text x="128.9" y="184.4">Original uploaded filename</text>
<text x="128.9" y="190.5">Absolute/relative path on disk</text>
<text x="128.9" y="196.3">File size in bytes</text>
<text x="128.9" y="202.4">MIME format (application/pdf, text/plain, etc.)</text>
<text x="128.9" y="208.2">Plaintext parsed from document file</text>
<text x="128.9" y="214">Groups all revisions of the same submission</text>
<text x="128.9" y="220.1">Preceding document ID in version sequence</text>
<text x="94.7" y="229.9">(Default:</text>
<text x="109.3" y="229.9">)</text>
<text x="128.9" y="229.9">Version sequence counter</text>
<text x="128.9" y="235.7">UTC submission timestamp</text>
<text x="128.9" y="241.6">UTC last modified timestamp</text>
</g>
<g font-size="2.5" fill="#0959aa">
<text x="14.6" y="36.2">UserRole</text>
<text x="60.9" y="36.2">advisor</text>
<text x="74.4" y="36.2">officer</text>
<text x="14.6" y="42.1">DocumentStatus</text>
<text x="60.9" y="42.1">pending_review ,</text>
<text x="60.9" y="45.8">needs_revision</text>
<text x="84.8" y="42.1">approved</text>
<text x="99.7" y="42.1">rejected ,</text>
<text x="14.6" y="51.6">DocumentType</text>
<text x="60.9" y="51.6">marketing_email</text>
<text x="86.2" y="51.6">brochure ,</text>
<text x="101.2" y="51.6">social_post</text>
<text x="60.9" y="55.3">meeting_notes</text>
<text x="83.3" y="55.3">proposal_letter ,</text>
<text x="108.6" y="55.3">other</text>
<text x="14.6" y="61.1">AuditAction</text>
<text x="60.9" y="61.1">submitted ,</text>
<text x="60.9" y="65.1">analysis_generated</text>
<text x="77.3" y="61.1">viewed ,</text>
<text x="89.3" y="61.1">decided ,</text>
<text x="90.7" y="65.1">downloaded</text>
<text x="102.8" y="61.1">resubmitted</text>
<text x="14.6" y="70.9">FlagSeverity</text>
<text x="60.9" y="70.9">critical</text>
<text x="75.9" y="70.9">high</text>
<text x="84.9" y="70.9">medium</text>
<text x="96.9" y="70.9">low</text>
<text x="14.6" y="76.7">RuleCategory</text>
<text x="60.9" y="76.7">required_disclosure ,</text>
<text x="92.2" y="76.7">prohibited_claims ,</text>
<text x="60.9" y="80.4">performance_standards ,</text>
<text x="95.1" y="80.4">supervision</text>
<text x="14.6" y="101.1">id</text>
<text x="14.6" y="106.9">email</text>
<text x="14.6" y="112.7">hashed_password</text>
<text x="14.6" y="118.8">full_name</text>
<text x="14.6" y="124.6">role</text>
<text x="129.7" y="124.6">advisor</text>
<text x="145.8" y="124.6">officer</text>
<text x="14.6" y="130.4">created_at</text>
<text x="14.6" y="151.1">id</text>
<text x="14.6" y="157.2">advisor_id</text>
<text x="14.6" y="163">title</text>
<text x="14.6" y="168.8">document_type</text>
<text x="107" y="168.8">other</text>
<text x="14.6" y="174.9">status</text>
<text x="88.8" y="178.6">pending_review</text>
<text x="14.6" y="184.4">file_name</text>
<text x="14.6" y="190.5">file_path</text>
<text x="14.6" y="196.3">file_size</text>
<text x="14.6" y="202.4">mime_type</text>
<text x="14.6" y="208.2">extracted_text</text>
<text x="14.6" y="214">thread_id</text>
<text x="14.6" y="220.1">parent_document_id</text>
<text x="14.6" y="229.9">version_number</text>
<text x="107" y="229.9">1</text>
<text x="14.6" y="235.7">uploaded_at</text>
<text x="14.6" y="241.6">updated_at</text>
</g>
<g font-size="2.5" fill="#64748b">
<text x="136" y="88.4">User accounts, roles, and authentication credentials</text>
<text x="116.2" y="138.6">Compliance submissions, metadata, extracted text, and revision links</text>
</g>
<g font-size="2.5" fill="#475569">
<text x="50.8" y="100.8">VARCHAR(36)</text>
<text x="50.8" y="106.6">VARCHAR(255)</text>
<text x="50.8" y="112.4">VARCHAR(255)</text>
<text x="50.8" y="118.5">VARCHAR(255)</text>
<text x="50.8" y="124.4">Enum(UserRole)</text>
<text x="50.8" y="130.2">DATETIME</text>
<text x="50.8" y="150.8">VARCHAR(36)</text>
<text x="50.8" y="156.9">VARCHAR(36)</text>
<text x="50.8" y="162.7">VARCHAR(255)</text>
<text x="50.8" y="168.5">Enum(DocumentType)</text>
<text x="50.8" y="174.6">Enum(DocumentStatus)</text>
<text x="50.8" y="184.2">VARCHAR(255)</text>
<text x="50.8" y="190.2">VARCHAR(512)</text>
<text x="50.8" y="196.1">INTEGER</text>
<text x="50.8" y="202.1">VARCHAR(100)</text>
<text x="50.8" y="208">TEXT</text>
<text x="50.8" y="213.8">VARCHAR(36)</text>
<text x="50.8" y="219.9">VARCHAR(36)</text>
<text x="50.8" y="229.7">INTEGER</text>
<text x="50.8" y="235.5">DATETIME</text>
<text x="50.8" y="241.3">DATETIME</text>
</g>
<g font-size="2.1" fill="#1e40af">
<text x="89.1" y="101.1">PK</text>
<text x="89.1" y="151.1">PK</text>
</g>
<g font-size="2.1" fill="#991b1b">
<text x="95.5" y="101.1">NN</text>
<text x="102.9" y="106.9">NN</text>
<text x="89.1" y="112.7">NN</text>
<text x="89.1" y="118.8">NN</text>
<text x="89.1" y="124.6">NN</text>
<text x="89.1" y="130.4">NN</text>
<text x="95.5" y="151.1">NN</text>
<text x="113.3" y="157.2">NN</text>
<text x="89.1" y="163">NN</text>
<text x="89.1" y="168.8">NN</text>
<text x="96.2" y="174.9">NN</text>
<text x="89.1" y="184.4">NN</text>
<text x="89.1" y="190.5">NN</text>
<text x="89.1" y="196.3">NN</text>
<text x="89.1" y="202.4">NN</text>
<text x="96.2" y="214">NN</text>
<text x="89.1" y="229.9">NN</text>
<text x="89.1" y="235.7">NN</text>
<text x="89.1" y="241.6">NN</text>
</g>
<text font-size="2.1" fill="#4338ca" x="89.1" y="106.9">UQ</text>
<g font-size="2.1" fill="#6b21a8">
<text x="95.8" y="106.9">IDX</text>
<text x="106.1" y="157.2">IDX</text>
<text x="89.1" y="174.9">IDX</text>
<text x="89.1" y="214">IDX</text>
<text x="113.3" y="220.1">IDX</text>
</g>
<g font-size="2.1" fill="#92400e">
<text x="89.1" y="157.2">FK USERS.ID</text>
<text x="89.1" y="220.1">FK DOCUMENTS.ID</text>
</g>
<g font-size="2.1" fill="#64748b">
<text x="89.1" y="208.2">OPT</text>
<text x="89.1" y="223.8">OPT</text>
</g>
</svg>
